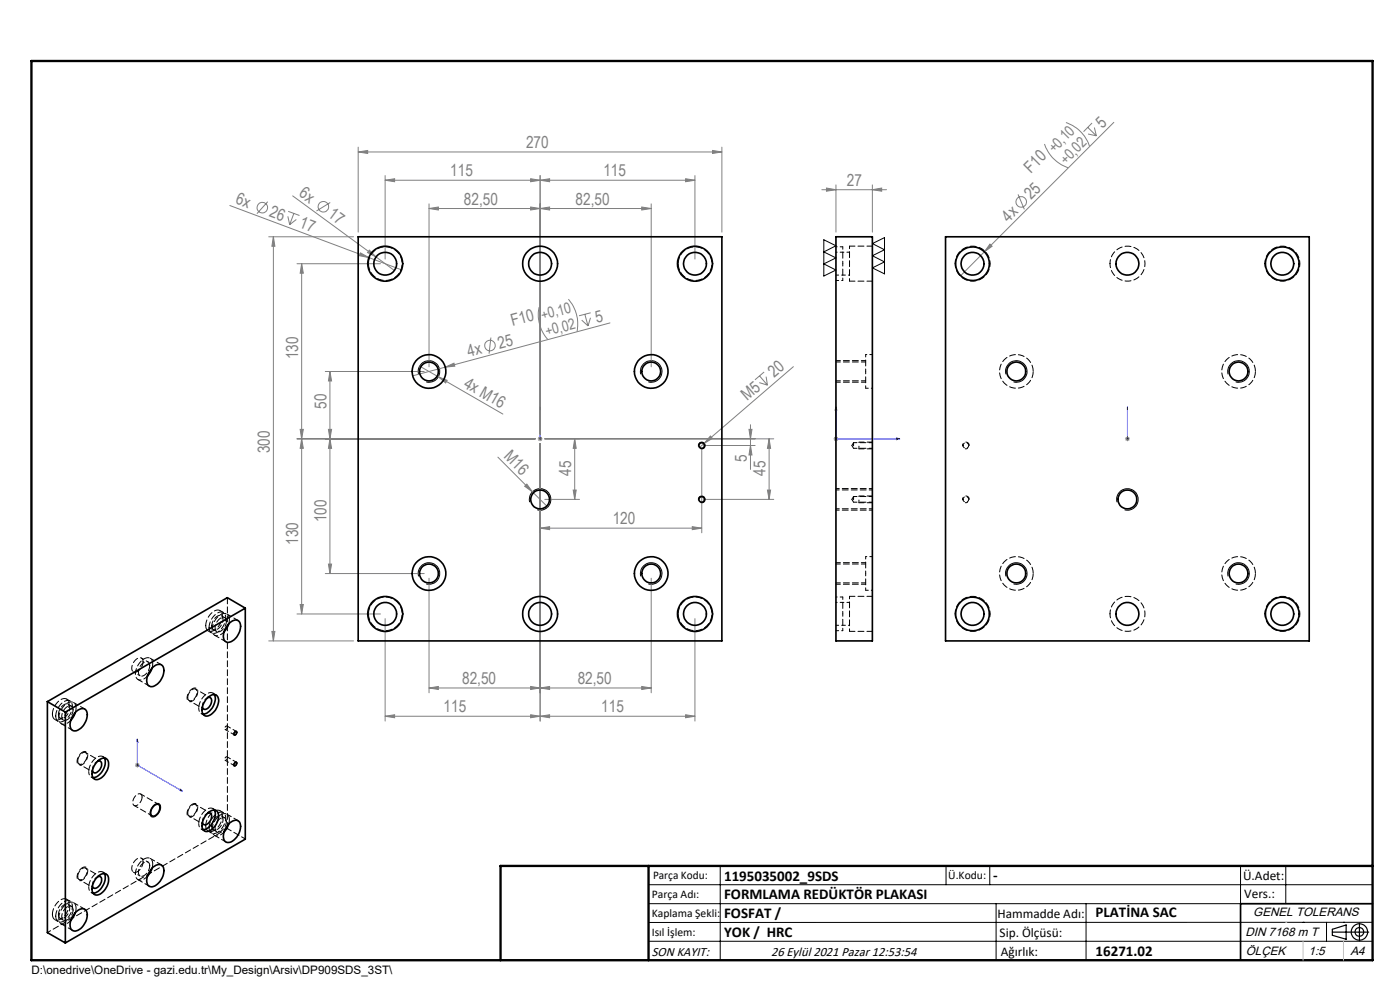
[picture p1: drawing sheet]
<svg xmlns="http://www.w3.org/2000/svg" width="297mm" height="210mm" viewBox="0 0 297 210" stroke-linecap="round" stroke-linejoin="round" font-family="sans-serif">
<g fill="none" stroke="#808080" stroke-width=".21">
<path d="M76 32.2l2-.3v.7zM76 31.2v18M76 32.2h77.1M81.7 38.2l2-.3v.7zM81.7 37.2v17.8M112.6 37.9l2 .3-2 .4zM114.6 38.2l2-.3v.7zM114.6 37.2v54.9M145.5 37.9l1.9 .3-1.9 .4zM147.4 38.2h-65.7M147.4 37.2v17.8M151.2 31.9l1.9 .3-1.9 .4z"/>
<path d="M153.1 31.2v18M175.3 39.9l2 .3-2 .4zM177.3 39.2v10M185.1 39.2v10M221.6 30.5a8 8 0 0 0 5 5.1M226.1 26a8 8 0 0 1 5 5M230.8 27l1.8 1.8M230.8 28.4l1.8 .4M231.7 26.1l-1.8 1.8M232.2 27l.4 1.8M236.3 26l-27.5 27.4M48.8 43.6l29.4 11"/>
<path d="M56.8 42.8l-2.3 2.5M57 50.2h18M58 50.2l.3 2h-.6zM58 50.2v85.8M61.1 45.9l.4 1.8M61.1 44.8l2.4 .9M62.1 41.5l17.7 13M62.3 45.3l-.8 2.4M62.9 46.6l-1.4 1.1M63 55.9h17.7M64 55.9v74.3M64 55.9l.3 2.1h-.6z"/>
<path d="M70.1 43l-3 1.8M76.5 53.6l1.7 1-1.9-.4zM78.2 54.6l7 2.6M78.4 53l1.4 1.5-1.8-.9zM79.8 54.5l3.9 2.9M91 44.2l2-.3v.6zM91 43.2v34.6M112.6 43.9l2 .3-2 .3zM114.6 44.2l2-.3v.6zM136.1 43.9l2 .3-2 .3zM138.1 44.2h-47.1M138.1 43.2v34.6"/>
<path d="M174.3 40.2h13.8M185.1 40.2l1.9-.3v.7zM208.8 53.4l-5 5.1M210 51.8l.5 .4-1.7 1.2zM216 41.2l1.3 3.2M69 78.8h21M70 78.8l.3 2h-.6zM70 78.8v42.9M89 77.7l4 2.2M93 79.9l1.9 .8-.4 .5zM93 79.9l13.7 7.9M94.4 77.9l1.9-.9 .2 .7z"/>
<path d="M104.1 71.6l-.3 3.4M114.4 65.1a7.9 7.9 0 0 0 1.8 6.9M120.6 63.5a8 8 0 0 1 1.8 6.8M123.4 67.9l1.3 1.2M124.1 66.7l.6 2.4M125.3 67.4l-.6 1.7M125.3 66.3l-2.5 .7M129.4 68.5l-41.8 11.2M161.1 79.8l1.7 1.9M162.1 78.9l-1.9 1.7M162.5 79.9l.3 1.8M168.3 77.8l-18.9 16.2"/>
<path d="M63 93.1h50.6M63.7 91.1h.6l-.3 2zM64 93.1l.3 2h-.6zM69.7 91.1h.6l-.3 2zM70 93.1l.3 2h-.6zM105.6 97l7.4 7.3M114.1 93.1h1M114.2 92.7l.7 .7M114.6 92.6v1M114.6 94.1v58.9M114.9 92.7l-.7 .7M115.6 93.1h48.5"/>
<path d="M121.9 93.1l.3 2h-.6zM121.9 93.1v12.8M148.9 95.5v17.5M149.4 94l-1.1 1M149.9 94.5h10.3M150.7 92.5l.4 .5-1.7 1zM158.9 91.1h.6l-.3 2zM159.2 94.5l.3 2h-.6zM159.2 90.1v9.5M161.1 81.2l1.7 .5M163.2 93.1l.3 2h-.7zM163.2 93.1v12.8"/>
<path d="M176.8 93.1h1M177 92.7l.7 .7M177.3 92.6v1M177.7 92.7l-.7 .7M238.7 93.1h1M238.8 92.7l.7 .7M239.2 92.6v1M239.5 92.7l-.7 .7M69.7 119.7h.6l-.3 2zM111.3 103.1l.5-.4 1.2 1.6zM113 104.3l3.2 3.3M114.6 112l2-.3v.7z"/>
<path d="M114.6 112h34.3M115.6 105.9h7.3M121.6 104h.6l-.3 1.9zM146.9 111.7l2 .3-2 .4zM149.9 105.9h14.2M162.8 104h.7l-.3 1.9zM57 136h18M57.7 133.9h.6l-.3 2.1zM63 130.2h17.7M63.7 128.2h.6l-.3 2zM69 121.7h21M81.7 131.2v21.8"/>
<path d="M91 122.7v24.3M138.1 122.7v24.3M147.4 131.2v21.8M81.7 151.9l2-.3v.7zM91 145.9l2-.3v.7zM91 145.9h47.1M112.6 145.6l2 .3-2 .4zM112.6 151.6l2 .3-2 .4zM114.6 151.9l2-.3v.7zM114.6 145.9l2-.3v.7zM136.1 145.6l2 .3-2 .4zM145.5 151.6l1.9 .3-1.9 .4z"/>
<path d="M147.4 151.9h-65.7M28.6 162.3h1M28.8 162l.7 .7M29.1 161.8v1M29.5 162l-.7 .7"/>
<circle cx="55.6" cy="44" r="1.13"/>
<circle cx="68.6" cy="43.8" r="1.11"/>
<circle cx="216.7" cy="42.8" r="1.12"/>
<circle cx="103.9" cy="73.3" r="1.12"/>
</g>
<g fill="none" stroke="#000" stroke-width=".21">
<path d="M174.8 50.9l2.5 1.2-2.5 1.3 2.5 1.3-2.5 1.3 2.5 1.3-2.5 1.3zM185.1 51.7l2.5-1.3v7.7l-2.5-1.3 2.5-1.2-2.5-1.4 2.5-1.2zM88.8 79.4a2.28 2.28 0 0 1 2-2.9 2.28 2.28 0 0 1 2.5 2.5 2.28 2.28 0 0 1-2.9 2M135.9 79.4a2.29 2.29 0 0 1 2-2.9 2.29 2.29 0 0 1 2.5 2.5 2.29 2.29 0 0 1-2.9 2M213.4 79.4a2.28 2.28 0 0 1 2-2.9 2.28 2.28 0 0 1 2.5 2.5 2.28 2.28 0 0 1-2.9 2M260.5 79.4a2.28 2.28 0 0 1 2-2.9 2.28 2.28 0 0 1 2.5 2.5 2.28 2.28 0 0 1-2.9 2M148.2 94.7a.72 .72 0 0 1 .6-.9 .72 .72 0 0 1 .8 .8 .72 .72 0 0 1-.9 .6M112.4 106.5a2.29 2.29 0 0 1 2-2.8 2.29 2.29 0 0 1 2.5 2.4 2.29 2.29 0 0 1-2.9 2.1M148.2 106.1a.72 .72 0 0 1 .6-.9 .72 .72 0 0 1 .8 .8 .72 .72 0 0 1-.9 .6M237 106.5a2.29 2.29 0 0 1 2-2.8 2.29 2.29 0 0 1 2.5 2.4 2.29 2.29 0 0 1-2.9 2.1M88.8 122.3a2.28 2.28 0 0 1 2-2.9 2.28 2.28 0 0 1 2.5 2.4 2.28 2.28 0 0 1-2.9 2.1M135.9 122.3a2.29 2.29 0 0 1 2-2.9 2.29 2.29 0 0 1 2.5 2.4 2.29 2.29 0 0 1-2.9 2.1"/>
<path d="M213.4 122.3a2.28 2.28 0 0 1 2-2.9 2.28 2.28 0 0 1 2.5 2.4 2.28 2.28 0 0 1-2.9 2.1M260.5 122.3a2.28 2.28 0 0 1 2-2.9 2.28 2.28 0 0 1 2.5 2.4 2.28 2.28 0 0 1-2.9 2.1M49.8 155.2l.3-.1a.47 .47 0 0 1 .1 .6 .47 .47 0 0 1-.6 .2zM32.7 170.7a.82 .82 0 0 1 1.2-.1 .82 .82 0 0 1 .1 1.1 1.88 1.88 0 0 1-1.8 1.6 1.78 1.78 0 0 1 .5-2.6zM49.8 161.8l.3-.2a.47 .47 0 0 1 .1 .6 .47 .47 0 0 1-.6 .2zM137.6 187.7h153.6M137.6 191.7h153.6M137.6 199.7h153.6M152.8 183.7v20M200.7 183.7v4M210 183.7v4M211.3 191.7v12"/>
<path d="M230.4 191.7v12M263.2 183.7v20M272.8 183.7v8M276.4 195.6h.1M281.4 195.6v4.1M285 195.6h.1M291.2 195.6l-153.6 .1"/>
</g>
<path d="M182.2 95.2v-1.4M204.7 95.2a.71 .71 0 0 0 .9-.6 .71 .71 0 0 0-.8-.8 .71 .71 0 0 0-.6 .9M182.2 106.6v-1.4M204.7 106.6a.71 .71 0 0 0 .9-.6 .71 .71 0 0 0-.8-.8 .71 .71 0 0 0-.6 .9" fill="none" stroke="#000" stroke-width=".21" stroke-dasharray="1.3 .6" stroke-dashoffset=".7" stroke-linecap="butt"/>
<path d="M17.5 159.6a2.09 2.09 0 0 0-1 2.5 1.22 1.22 0 0 0 1.8-.7 1.3 1.3 0 0 0-.1-2l-.7 .2M40.8 146.1a2.09 2.09 0 0 0-.9 2.6 1.22 1.22 0 0 0 1.7-.8 1.3 1.3 0 0 0-.1-1.9l-.7 .1M40.8 170.6a2.09 2.09 0 0 0-.9 2.6 1.22 1.22 0 0 0 1.7-.8 1.3 1.3 0 0 0-.1-1.9l-.7 .1M17.5 184.1a2.09 2.09 0 0 0-1 2.5 1.22 1.22 0 0 0 1.8-.7 1.3 1.3 0 0 0-.1-2l-.7 .2" fill="none" stroke="#000" stroke-width=".21" stroke-dasharray="1.3 .6" stroke-dashoffset=".4" stroke-linecap="butt"/>
<g fill="none" stroke="#000" stroke-width=".25">
<path d="M282.6 197.7h7.8M282.6 197.1l3-.9v3l-3-.8zM288.4 195.8v3.8M106.2 203.7h185"/>
<circle cx="288.4" cy="197.7" r="1.74"/>
<circle cx="288.4" cy="197.7" r=".93"/>
</g>
<g fill="none" stroke="#00f" stroke-width=".21">
<path d="M114.6 86.3v.7v-.7M114.6 92.9v.4zM114.6 93.1h.1M114.6 86.3v6.8M177.3 86.3l.2 .7h-.3zM177.3 86.3v6.8h13.6M190.2 92.9l.7 .2-.7 .2zM239.2 86.3v.7v-.7M239.2 92.9v.4zM239.2 93.1h.1M239.2 86.3v6.8M29.1 156.8l.1 .6-.2-.1z"/>
<path d="M29.1 156.8v5.5l9.6 5.5M38.2 167.4l.5 .4-.5-.1z"/>
</g>
<path d="M183.6 76.5h-6.2M177.4 81.1h6.2M183.6 119.4h-6.2M177.4 123.9h6.2" fill="none" stroke="#000" stroke-width=".21" stroke-dasharray="1.3 .6" stroke-dashoffset=".3"/>
<path d="M177.4 108.2h7.7M185.1 103.6h-7.7" fill="none" stroke="#000" stroke-width=".21" stroke-dasharray="1.3 .6" stroke-dashoffset=".6"/>
<path d="M182.2 95.2h2.9M185.1 93.8h-2.9M182.2 106.6h2.9M185.1 105.2h-2.9" fill="none" stroke="#000" stroke-width=".21" stroke-dasharray="1.3 .6" stroke-dashoffset=".2"/>
<path d="M182.2 95.2h.1M182.2 106.6h.1" fill="none" stroke="#000" stroke-width=".21" stroke-dasharray="1.3 .6"/>
<path d="M291.2 191.7h-28v12" fill="none" stroke="#000" stroke-width=".35"/>
<path d="M6.7 12.9h284.5v190.8h-284.5zM137.6 183.7v20M291.2 183.7h-185v20" fill="none" stroke="#000" stroke-width=".5"/>
<path d="M276.4 199.7v4M285 199.7v4" fill="none" stroke="#c0c0c0" stroke-width=".21"/>
<path d="M272.8 195.6h.1" fill="none" stroke="#c0c0c0" stroke-width=".25"/>
<g fill="#00f">
<path d="M114.6 86.3v.7zM114.6 92.9v.4z"/>
<path d="M177.3 86.3l-.1 .7h.3zM190.2 92.9v.4l.7-.2z"/>
<path d="M29.1 156.8l-.1 .5 .2 .1zM38.2 167.4v.3l.5 .1z"/>
<path d="M239.2 86.3v.7zM239.2 92.9v.4z"/>
</g>
<g fill="#808080">
<path d="M111.3 103.1l.5-.4 1.2 1.6z"/>
<path d="M78.4 53l1.4 1.5-1.8-.9z"/>
<path d="M76.5 53.6l1.7 1-1.9-.4z"/>
<path d="M94.4 77.9l1.9-.9 .2 .7z"/>
<path d="M150.7 92.5l.4 .5-1.7 1z"/>
<path d="M210 51.8l.5 .4-1.7 1.2z"/>
<path d="M93 79.9l1.9 .8-.4 .5z"/>
<path d="M146.9 111.7l2 .3-2 .4zM114.6 112l2-.3v.7zM112.6 145.6l2 .3-2 .4zM91 145.9l2-.3v.7zM112.6 43.9l2 .3-2 .3zM91 44.2l2-.3v.6zM112.6 37.9l2 .3-2 .4zM81.7 38.2l2-.3v.7zM145.5 151.6l1.9 .3-1.9 .4zM114.6 151.9l2-.3v.7zM185.1 40.2l1.9-.3v.7zM175.3 39.9l2 .3-2 .4z"/>
<path d="M81.7 151.9l2-.3v.7zM112.6 151.6l2 .3-2 .4zM114.6 44.2l2-.3v.6zM136.1 43.9l2 .3-2 .3zM114.6 38.2l2-.3v.7zM145.5 37.9l1.9 .3-1.9 .4zM114.6 145.9l2-.3v.7zM136.1 145.6l2 .3-2 .4z"/>
<path d="M151.2 31.9l1.9 .3-1.9 .4zM76 32.2l2-.3v.7z"/>
<path d="M69.7 91.1h.6l-.3 2zM70 78.8l.3 2h-.6zM63.7 128.2h.6l-.3 2zM64 93.1l.3 2h-.6zM63.7 91.1h.6l-.3 2zM64 55.9l.3 2.1h-.6z"/>
<path d="M158.9 91.1h.6l-.3 2zM159.2 94.5l.3 2h-.6zM163.2 93.1l.3 2h-.7zM162.8 104h.7l-.3 1.9zM70 93.1l.3 2h-.6zM69.7 119.7h.6l-.3 2z"/>
<path d="M121.9 93.1l.3 2h-.6zM121.6 104h.6l-.3 1.9z"/>
<path d="M58 50.2l.3 2h-.6zM57.7 133.9h.6l-.3 2.1z"/>
</g>
<g fill="none" stroke="#000" stroke-width=".35">
<path d="M76 50.2h77.1v85.8h-77.1zM177.3 50.2h7.8v85.8h-7.8zM200.6 50.2h77.1v85.8h-77.1zM48.5 132.4a1.51 1.51 0 0 1 2.3-.4 3.4 3.4 0 0 1-2.6 4.3 1.47 1.47 0 0 1-.7-2.1l.3-.8zM48.5 132.4l-.2 .6-.8 1M52 129l-38.1 22.1M52 129v49l-38.1 22M52 129l-3.8-2.2-38.1 22M10.1 148.8l3.8 2.3M10.1 148.8v49l3.8 2.2M13.9 151.1v48.9M16 151.1l-.5 1-.5 .8"/>
<path d="M16.2 150.9a1.27 1.27 0 0 1 2.2 .1 3.6 3.6 0 0 1-2.5 4 1.18 1.18 0 0 1-1-1.6l.3-1.2zM32.2 141.7l-.2 .7-.7 1M32.5 141.5a1.27 1.27 0 0 1 2.2 .1 3.6 3.6 0 0 1-2.5 4.1 1.18 1.18 0 0 1-1-1.7l.3-1.2zM44 148.1l.2-.3a1.19 1.19 0 0 1 1.5-.4 1.19 1.19 0 0 1 .7 1.4 3.4 3.4 0 0 1-2.7 3.1 1.58 1.58 0 0 1-.6-2.4zM44.1 148a.64 .64 0 0 1 .7 .1 .64 .64 0 0 1 .1 .8 1.48 1.48 0 0 1-1.8 1.5l-.2-.4M45.5 147.3a3.3 3.3 0 0 1-2.4 4.2M49.8 155.3l.2-.2a.39 .39 0 0 1 .1 .5 .39 .39 0 0 1-.5 .2zM20.6 161.6a1.36 1.36 0 0 1 2.3-.3 3.4 3.4 0 0 1-2.5 4.1 1.41 1.41 0 0 1-.8-2l.3-.8zM20.7 161.5a.65 .65 0 0 1 .8 .1 .65 .65 0 0 1 .1 .8 1.78 1.78 0 0 1-1.6 1.5l-.4-.5M22.1 160.8a3.3 3.3 0 0 1-2.4 4.2M32.7 170.9a.67 .67 0 0 1 1-.3 .67 .67 0 0 1 .2 .9 1.48 1.48 0 0 1-1.7 1.5 1.68 1.68 0 0 1 .5-2.1zM44.1 172.5a.64 .64 0 0 1 .7 .1 .64 .64 0 0 1 .1 .8 1.48 1.48 0 0 1-1.8 1.5l-.2-.5"/>
<path d="M44.2 172.3a1.18 1.18 0 0 1 1.2-.5 1.18 1.18 0 0 1 .9 .8 3.5 3.5 0 0 1-2.3 3.8 1.17 1.17 0 0 1-1.1-1.6l.6-1.6zM45.5 171.8a3.3 3.3 0 0 1-2.4 4.2M48.5 174.8a1.66 1.66 0 0 1 2.2-.6 2.91 2.91 0 0 1-.7 3.7 1.51 1.51 0 0 1-2.4 .4 3.4 3.4 0 0 1 .9-3.5zM48.5 174.8l-.5 1-.5 .7M49.8 161.8l.2-.1a.39 .39 0 0 1 .1 .5 .39 .39 0 0 1-.5 .1zM16 193.6l-1 1.7M16.2 193.3a1.24 1.24 0 0 1 2.2 .2 3.6 3.6 0 0 1-2.5 4 1.2 1.2 0 0 1-1-1.7l.3-1.1zM20.4 186.4a1.71 1.71 0 0 1 2.4-.8 3.3 3.3 0 0 1-2.2 4.3 1.17 1.17 0 0 1-1.1-1.7l.4-1.1zM20.7 185.9a.65 .65 0 0 1 .8 .2 .65 .65 0 0 1 .1 .8 1.52 1.52 0 0 1-1.8 1.4l-.2-.4M22.1 185.3a3.3 3.3 0 0 1-2.4 4.2M32.2 184.2l-.4 1-.5 .7M32.5 183.9a1.27 1.27 0 0 1 2.2 .1 3.7 3.7 0 0 1-2.5 4.1 1.2 1.2 0 0 1-1-1.7l.3-1.1z"/>
<circle cx="81.7" cy="55.9" r="2.43"/>
<circle cx="81.7" cy="55.9" r="3.7"/>
<circle cx="114.6" cy="55.9" r="2.45"/>
<circle cx="114.6" cy="56" r="3.7"/>
<circle cx="147.4" cy="55.9" r="2.43"/>
<circle cx="147.5" cy="55.9" r="3.7"/>
<circle cx="206.3" cy="55.9" r="2.43"/>
<circle cx="206.3" cy="55.9" r="3.6"/>
<circle cx="239.2" cy="55.9" r="2.43"/>
<circle cx="272" cy="55.9" r="2.43"/>
<circle cx="272" cy="55.9" r="3.6"/>
<circle cx="91" cy="78.8" r="3.6"/>
<circle cx="91" cy="78.8" r="1.99"/>
<circle cx="138.1" cy="78.8" r="2"/>
<circle cx="138.1" cy="78.8" r="3.6"/>
<circle cx="215.6" cy="78.8" r="1.99"/>
<circle cx="262.8" cy="78.8" r="2.01"/>
<circle cx="148.9" cy="94.5" r=".6"/>
<circle cx="114.6" cy="105.9" r="2.02"/>
<circle cx="148.9" cy="105.9" r=".6"/>
<circle cx="239.2" cy="105.9" r="2"/>
<circle cx="81.7" cy="130.2" r="2.42"/>
<circle cx="81.7" cy="130.2" r="3.7"/>
<circle cx="91" cy="121.7" r="3.6"/>
<circle cx="91" cy="121.7" r="2"/>
<circle cx="114.6" cy="130.2" r="3.7"/>
<circle cx="114.6" cy="130.2" r="2.43"/>
<circle cx="138.1" cy="121.7" r="2.01"/>
<circle cx="138.2" cy="121.6" r="3.6"/>
<circle cx="147.4" cy="130.2" r="2.42"/>
<circle cx="147.4" cy="130.2" r="3.7"/>
<circle cx="206.3" cy="130.2" r="2.42"/>
<circle cx="206.3" cy="130.2" r="3.6"/>
<circle cx="215.6" cy="121.7" r="1.99"/>
<circle cx="239.2" cy="130.2" r="2.42"/>
<circle cx="262.8" cy="121.7" r="2.01"/>
<circle cx="272" cy="130.2" r="3.6"/>
<circle cx="272" cy="130.2" r="2.42"/>
</g>
<path d="M78.2 55.9a3.6 3.6 0 0 1 5.1-3.2 3.6 3.6 0 0 1 .6 6.1 3.6 3.6 0 0 1-5.7-2.3v-.6M143.9 55.9a3.6 3.6 0 0 1 5.2-3.2 3.6 3.6 0 0 1 .5 6.1 3.6 3.6 0 0 1-5.7-2.3v-.6M219.2 78.8a3.6 3.6 0 0 0-5.2-3.2 3.6 3.6 0 0 0-.5 6.1 3.6 3.6 0 0 0 5.6-2.3l.1-.6M266.3 78.8a3.6 3.6 0 0 0-5.1-3.2 3.6 3.6 0 0 0-.6 6.1 3.6 3.6 0 0 0 5.7-2.3v-.6M78.2 130.2a3.6 3.6 0 0 1 5.1-3.2 3.6 3.6 0 0 1 .6 6.1 3.6 3.6 0 0 1-5.7-2.3v-.6M143.9 130.2a3.6 3.6 0 0 1 5.2-3.2 3.6 3.6 0 0 1 .5 6.1 3.6 3.6 0 0 1-5.7-2.3v-.6M219.2 121.6a3.6 3.6 0 0 0-5.2-3.2 3.6 3.6 0 0 0-.5 6.1 3.6 3.6 0 0 0 5.6-2.3l.1-.6M266.3 121.6a3.6 3.6 0 0 0-5.1-3.2 3.6 3.6 0 0 0-.6 6.1 3.6 3.6 0 0 0 5.7-2.3v-.6" fill="none" stroke="#000" stroke-width=".21" stroke-dasharray="1.3 .6" stroke-dashoffset="-.1"/>
<g fill="none" stroke="#000" stroke-width=".21" stroke-dasharray="1.3 .6" stroke-dashoffset=".7">
<path d="M177.4 59.5h1.4M177.4 58.4h1.4M178.8 52.4h-1.4M178.8 58.4h1.4M178.8 53.5h-1.4M180.2 52.2v7.4M180.2 53.5h-1.4M185.1 75.2h-1.5M183.6 82.4h1.5M204.3 94.5a.6 .6 0 0 1 .8-.6 .6 .6 0 0 1 .2 1 .6 .6 0 0 1-1-.2v-.2M185.1 118.1h-1.5M204.3 105.9a.6 .6 0 0 1 .8-.5 .6 .6 0 0 1 .2 .9 .6 .6 0 0 1-1-.1v-.3"/>
<path d="M177.4 133.8h1.4M177.4 132.6h1.4M178.8 126.6h-1.4M178.8 132.6h1.4M178.8 127.8h-1.4M180.2 126.5v7.4M180.2 127.8h-1.4M183.6 125.2h1.5M40.1 148.6l3.1 1.8M44.6 148l-3.1-1.8M16.8 162.1l3.1 1.8M21.3 161.4l-3.1-1.8"/>
<path d="M40.1 173.1l3.1 1.8M44.6 172.5l-3.1-1.8M16.8 186.6l3.1 1.8M21.3 185.9l-3.1-1.8"/>
</g>
<path d="M178.8 55.9v-3.5M178.8 59.5v-3.6M183.6 78.8v-3.6M183.6 82.4v-3.6M178.8 130.2v-3.6M178.8 133.8v-3.6M183.6 121.6v-3.5M183.6 125.2v-3.6M28.3 142.5l1.4 .9M31.4 140.4l-1.4-.8M28.3 185l1.4 .8M31.4 182.9l-1.4-.9" fill="none" stroke="#000" stroke-width=".21" stroke-dasharray="1.3 .6" stroke-dashoffset=".8"/>
<path d="M181.1 93.9v1.2M177.4 107.9h7.7M181.1 105.3v1.2M185.1 103.9h-7.7" fill="none" stroke="#000" stroke-width=".21" stroke-dasharray="1.3 .6" stroke-dashoffset=".6"/>
<path d="M180.2 59.6h4.9M185.1 52.2h-4.9M43.6 132.7a3.5 3.5 0 0 1 2.6-3.3 1.26 1.26 0 0 1 .9 1.8 3.3 3.3 0 0 1-2.6 2.7l-.6-.3-.3-.9M44.4 133.1a3.5 3.5 0 0 1 2.5-3.3 1.26 1.26 0 0 1 .9 1.8 3.3 3.3 0 0 1-2.6 2.8l-.6-.4-.2-.9M180.2 133.9h4.9M185.1 126.5h-4.9M11.1 151.5a3.5 3.5 0 0 1 2.6-3.3 1.26 1.26 0 0 1 .9 1.8 3.3 3.3 0 0 1-2.6 2.7l-.7-.4-.2-.8M11.8 151.9a3.5 3.5 0 0 1 2.6-3.3 1.26 1.26 0 0 1 .9 1.8 3.3 3.3 0 0 1-2.6 2.7l-.7-.4-.2-.8M43.6 175.2a3.5 3.5 0 0 1 2.6-3.3 1.26 1.26 0 0 1 .9 1.8 3.3 3.3 0 0 1-2.6 2.7l-.6-.4-.3-.8M44.4 175.6a3.5 3.5 0 0 1 2.5-3.3 1.26 1.26 0 0 1 .9 1.8 3.3 3.3 0 0 1-2.6 2.7l-.6-.4-.2-.8M11.1 193.9a3.5 3.5 0 0 1 2.6-3.3 1.26 1.26 0 0 1 .9 1.8 3.3 3.3 0 0 1-2.6 2.8l-.7-.4-.2-.9M11.8 194.3a3.5 3.5 0 0 1 2.6-3.3 1.26 1.26 0 0 1 .9 1.8 3.3 3.3 0 0 1-2.6 2.8l-.7-.4-.2-.9" fill="none" stroke="#000" stroke-width=".21" stroke-dasharray="1.3 .6" stroke-dashoffset=".1"/>
<g fill="none" stroke="#000" stroke-width=".21" stroke-dasharray="1.3 .6" stroke-dashoffset=".3">
<path d="M183.6 76.8h-6.2M177.4 80.8h6.2M180.7 94.5l.4 .6M181.1 93.9l-.4 .6M180.7 105.9l.4 .6M181.1 105.3l-.4 .6M183.6 119.6h-6.2M48.7 131.4a1.15 1.15 0 0 0-.7-1.2 1.15 1.15 0 0 0-1.3 .3 3.5 3.5 0 0 0-1.5 3.9 1.32 1.32 0 0 0 2.1-.1l.2-.3M177.4 123.6h6.2M16.1 150.2a1.15 1.15 0 0 0-.6-1.2 1.15 1.15 0 0 0-1.4 .2 3.5 3.5 0 0 0-1.4 4 1.32 1.32 0 0 0 2.1-.1l.2-.3M32.4 140.8a1.15 1.15 0 0 0-.6-1.2 1.15 1.15 0 0 0-1.4 .3 3.5 3.5 0 0 0-1.5 3.9 1.32 1.32 0 0 0 2.1-.1l.3-.3M28.4 170.9l3.9 2.2"/>
<path d="M33.7 170.6l-3.9-2.2M48.7 173.9a1.15 1.15 0 0 0-.7-1.2 1.15 1.15 0 0 0-1.3 .2 3.5 3.5 0 0 0-1.5 4 1.32 1.32 0 0 0 2.1-.2l.2-.2M52.1 178l-3.9-2.2M16.1 192.7a1.15 1.15 0 0 0-.6-1.3 1.15 1.15 0 0 0-1.4 .3 3.5 3.5 0 0 0-1.4 4 1.32 1.32 0 0 0 2.1-.2l.2-.2M32.4 183.3a1.15 1.15 0 0 0-.6-1.3 1.15 1.15 0 0 0-1.4 .3 3.5 3.5 0 0 0-1.5 4 1.32 1.32 0 0 0 2.1-.2l.3-.2"/>
</g>
<g fill="none" stroke="#000" stroke-width=".21" stroke-dasharray="1.3 .6" stroke-dashoffset=".5">
<path d="M181.1 95.1h4M185.1 93.9h-4M181.1 106.5h4M185.1 105.3h-4M48.5 132.3l.2-.9M16 151.1l.1-.9M32.3 141.7l.1-.9M44.1 148a2.12 2.12 0 0 0-1.2 1.8M48.3 154.2l-.1-.1a.39 .39 0 0 0-.5 .2 .39 .39 0 0 0 .1 .5l.5-.6M20.8 161.4a2.12 2.12 0 0 0-1.2 1.8M44.1 172.5a2.12 2.12 0 0 0-1.2 1.8M48.3 160.7l-.1-.1a.39 .39 0 0 0-.5 .2 .39 .39 0 0 0 .1 .5l.5-.6"/>
<path d="M48.5 174.8l.2-.9M10.1 197.8l38.1-22M16 193.6l.1-.9M20.8 185.9a2.12 2.12 0 0 0-1.2 1.8M32.3 184.2l.1-.9"/>
</g>
<g fill="none" stroke="#000" stroke-width=".21" stroke-dasharray="1.3 .6" stroke-dashoffset=".4">
<path d="M202.6 55.9a3.7 3.7 0 0 1 5.4-3.3 3.7 3.7 0 0 1 .5 6.3 3.7 3.7 0 0 1-5.8-2.4l-.1-.6M235.5 55.9a3.7 3.7 0 0 1 5.4-3.3 3.7 3.7 0 0 1 .5 6.3 3.7 3.7 0 0 1-5.9-2.4v-.6M268.3 55.9a3.7 3.7 0 0 1 5.4-3.3 3.7 3.7 0 0 1 .5 6.3 3.7 3.7 0 0 1-5.8-2.4l-.1-.6M44.2 133.8l.7 .4M45.3 133.6l.7 .4M47.4 129.9l-.7-.4M47.7 131l-.7-.4M202.6 130.2a3.7 3.7 0 0 1 5.4-3.3 3.7 3.7 0 0 1 .5 6.3 3.7 3.7 0 0 1-5.8-2.4l-.1-.6M235.5 130.2a3.7 3.7 0 0 1 5.4-3.3 3.7 3.7 0 0 1 .5 6.3 3.7 3.7 0 0 1-5.9-2.4v-.6M268.3 130.2a3.7 3.7 0 0 1 5.4-3.3 3.7 3.7 0 0 1 .5 6.3 3.7 3.7 0 0 1-5.8-2.4l-.1-.6M11.6 152.6l.7 .4M12.7 152.3l.8 .4"/>
<path d="M14.8 148.7l-.7-.4M15.2 149.8l-.8-.4M42.7 151.4l.7 .4M45.9 147.4l-.7-.4M47.7 154.7l2 1.2M50.1 155.2l-1.9-1.2M19.3 164.8l.8 .4M22.6 160.9l-.8-.4M42.7 175.8l.7 .5M44.2 176.3l.7 .4M45.3 176l.7 .4M45.9 171.9l-.7-.4"/>
<path d="M47.4 172.4l-.7-.4M47.7 173.5l-.7-.4M47.7 161.3l2 1.1M50.1 161.7l-1.9-1.2M11.6 195.1l.7 .4M12.7 194.8l.8 .4M14.8 191.2l-.7-.5M15.2 192.3l-.8-.5M19.3 189.3l.8 .4M22.6 185.4l-.8-.4"/>
</g>
<g fill="none" stroke="#000" stroke-width=".21" stroke-dasharray="1.3 .6" stroke-dashoffset=".2">
<path d="M44.9 132.8a.76 .76 0 0 0 .4 .8 .76 .76 0 0 0 .9-.2 2.16 2.16 0 0 0 .9-2.7 1.3 1.3 0 0 0-1.8 .8l-.4 1.3M45.5 134.7l2.4 1.4M48 131.8a.76 .76 0 0 0-.4-.8 .76 .76 0 0 0-.9 .2 2.16 2.16 0 0 0-.8 2.7 1.3 1.3 0 0 0 1.7-.8l.4-1.3M50.5 131.6l-2.4-1.4M12.4 151.6a.76 .76 0 0 0 .4 .8 .76 .76 0 0 0 .9-.2 2.16 2.16 0 0 0 .9-2.7 1.3 1.3 0 0 0-1.8 .8l-.4 1.3M13 153.5l2.4 1.4M15.5 150.6a.76 .76 0 0 0-.4-.8 .76 .76 0 0 0-.9 .2 2.16 2.16 0 0 0-.9 2.6 1.3 1.3 0 0 0 1.8-.8l.4-1.2M18 150.4l-2.4-1.4M29.3 144.1l2.4 1.4M30.4 140.4a.76 .76 0 0 0-.5-.8 .76 .76 0 0 0-.9 .2 2.16 2.16 0 0 0-.8 2.6 1.3 1.3 0 0 0 1.8-.8l.4-1.2M31.8 141.2a.76 .76 0 0 0-.5-.8 .76 .76 0 0 0-.9 .2 2.16 2.16 0 0 0-.8 2.7 1.3 1.3 0 0 0 1.8-.9l.4-1.2M34.3 141l-2.4-1.4"/>
<path d="M44.9 175.2a.76 .76 0 0 0 .4 .9 .76 .76 0 0 0 .9-.3 2.16 2.16 0 0 0 .9-2.6 1.3 1.3 0 0 0-1.8 .8l-.4 1.2M45.5 177.2l2.4 1.4M48 174.3a.76 .76 0 0 0-.4-.9 .76 .76 0 0 0-.9 .2 2.16 2.16 0 0 0-.8 2.7 1.3 1.3 0 0 0 1.7-.8l.4-1.2M50.5 174.1l-2.4-1.4M12.4 194a.76 .76 0 0 0 .4 .8 .76 .76 0 0 0 .9-.2 2.16 2.16 0 0 0 .9-2.7 1.3 1.3 0 0 0-1.8 .9l-.4 1.2M13 196l2.4 1.4M15.5 193a.76 .76 0 0 0-.4-.8 .76 .76 0 0 0-.9 .2 2.16 2.16 0 0 0-.9 2.7 1.3 1.3 0 0 0 1.8-.8l.4-1.3M18 192.9l-2.4-1.4M29.3 186.6l2.4 1.4M30.4 182.8a.76 .76 0 0 0-.5-.8 .76 .76 0 0 0-.9 .2 2.16 2.16 0 0 0-.8 2.7 1.3 1.3 0 0 0 1.8-.8l.4-1.3M31.8 183.6a.76 .76 0 0 0-.5-.8 .76 .76 0 0 0-.9 .2 2.16 2.16 0 0 0-.8 2.7 1.3 1.3 0 0 0 1.8-.8l.4-1.3M34.3 183.5l-2.4-1.4"/>
</g>
<path d="M42.2 150.2a3.5 3.5 0 0 1 2.5-3.3l.5 .1 .3 .3M18.8 163.7a3.5 3.5 0 0 1 2.6-3.3l.5 .1 .2 .3M42.2 174.7a3.5 3.5 0 0 1 2.5-3.3l.5 .1 .3 .3M18.8 188.2a3.5 3.5 0 0 1 2.6-3.3l.5 .1 .2 .3" fill="none" stroke="#000" stroke-width=".21" stroke-dasharray="1.3 .6" stroke-dashoffset="-.2"/>
<path d="M43.1 151.5l-.7-.4-.2-.9M19.7 164.9l-.6-.4-.3-.8M43.1 176l-.7-.4-.2-.9M19.7 189.4l-.6-.4-.3-.8" fill="none" stroke="#000" stroke-width=".21" stroke-dasharray="1.3 .6" stroke-dashoffset=".9"/>
<path d="M39.8 148a1.77 1.77 0 0 1 1.6-1.9 1.53 1.53 0 0 1-.6 2.4l-.6 .1-.3-.2-.1-.4M42.9 149.8l.1 .1M16.5 161.4a1.77 1.77 0 0 1 1.6-1.8 1.53 1.53 0 0 1-.6 2.4l-.6 .1-.3-.2-.1-.5M19.6 163.2v.2M30.1 169.1a.65 .65 0 0 0-.4-.7 .65 .65 0 0 0-.8 .3 1.48 1.48 0 0 0-.4 2.2 1.77 1.77 0 0 0 1.6-1.8M39.8 172.5a1.77 1.77 0 0 1 1.6-1.9 1.53 1.53 0 0 1-.6 2.4l-.6 .1-.3-.2-.1-.4M42.9 174.3l.1 .1M48.2 175.8v-49M16.5 185.9a1.77 1.77 0 0 1 1.6-1.8 1.53 1.53 0 0 1-.6 2.4l-.6 .1-.3-.2-.1-.5M19.6 187.7v.2" fill="none" stroke="#000" stroke-width=".21" stroke-dasharray="1.3 .6"/>
<g font-size="3.5" fill="#808080">
<text x="233.9" y="27.3" transform="rotate(-45 233.9 27.3)">5</text>
<text x="111.6" y="31.4">270</text>
<text x="63.2" y="41.4" transform="rotate(36 63.2 41.4)">6x</text>
<text x="95.5" y="37.4">115</text>
<text x="128" y="37.4">115</text>
<text x="179.7" y="39.4">27</text>
<text x="218.7" y="36.9" transform="rotate(-45 218.7 36.9)">F10 +0,10</text>
<text x="49.8" y="43.1" transform="rotate(21 49.8 43.1)">6x</text>
<text x="57" y="45.8" transform="rotate(21 57 45.8)">26</text>
<text x="69.4" y="45.9" transform="rotate(36 69.4 45.9)">17</text>
<text x="98.4" y="43.4">82,50</text>
<text x="122.1" y="43.4">82,50</text>
<text x="214" y="47.2" transform="rotate(-45 214 47.2)">4x</text>
<text x="218.8" y="42.4" transform="rotate(-45 218.8 42.4)">25</text>
<text x="63.4" y="48.2" transform="rotate(21 63.4 48.2)">17</text>
<text x="108.7" y="69.1" transform="rotate(-15 108.7 69.1)">F10 +0,10</text>
<text x="126.6" y="68.5" transform="rotate(-15 126.6 68.5)">5</text>
<text x="63.2" y="76.2" transform="rotate(-90 63.2 76.2)">130</text>
<text x="99.4" y="75.7" transform="rotate(-15 99.4 75.7)">4x</text>
<text x="106" y="74" transform="rotate(-15 106 74)">25</text>
<text x="98.2" y="82" transform="rotate(30 98.2 82)">4x M16</text>
<text x="164.2" y="80.3" transform="rotate(-41 164.2 80.3)">20</text>
<text x="69.2" y="86.7" transform="rotate(-90 69.2 86.7)">50</text>
<text x="158.5" y="85.2" transform="rotate(-41 158.5 85.2)">M5</text>
<text x="57.2" y="96.1" transform="rotate(-90 57.2 96.1)">300</text>
<text x="106.7" y="97" transform="rotate(45 106.7 97)">M16</text>
<text x="121.2" y="100.9" transform="rotate(-90 121.2 100.9)">45</text>
<text x="158.4" y="98" transform="rotate(-90 158.4 98)">5</text>
<text x="162.4" y="100.9" transform="rotate(-90 162.4 100.9)">45</text>
<text x="69.2" y="110.8" transform="rotate(-90 69.2 110.8)">100</text>
<text x="130" y="111.2">120</text>
<text x="63.2" y="115.6" transform="rotate(-90 63.2 115.6)">130</text>
<text x="98" y="145.1">82,50</text>
<text x="122.6" y="145.1">82,50</text>
<text x="94.1" y="151.1">115</text>
<text x="127.6" y="151.1">115</text>
</g>
<g font-size="3.2" fill="#808080">
<text x="226.1" y="35.1" transform="rotate(-45 226.1 35.1)">+0,02</text>
<text x="116" y="71.3" transform="rotate(-15 116 71.3)">+0,02</text>
</g>
<g font-size="3.2">
<text x="153.6" y="186.8">1195035002_9SDS</text>
<text x="153.6" y="190.8">FORMLAMA REDÜKTÖR PLAKASI</text>
<text x="210.7" y="186.6">-</text>
<text x="153.6" y="194.8">FOSFAT /</text>
<text x="232.4" y="194.5">PLATİNA SAC</text>
<text x="153.6" y="198.8">YOK / HRC</text>
<text x="232.4" y="202.8">16271.02</text>
</g>
<g font-size="2.8">
<text x="263.7" y="186.7">Ü.Adet:</text>
<text x="263.9" y="190.5">Vers.:</text>
<text x="211.6" y="194.8">Hammadde Adı:</text>
<text x="138.3" y="202.8">SON KAYIT:</text>
<text x="163.6" y="202.8">26 Eylül 2021 Pazar 12:53:54</text>
<text x="212.1" y="198.7">Sip. Ölçüsü:</text>
<text x="212.3" y="202.7">Ağırlık:</text>
</g>
<g font-size="2.6">
<text x="265.9" y="194.4">GENEL TOLERANS</text>
<text x="264.2" y="198.5">DIN 7168 m T</text>
<text x="264.3" y="202.6">ÖLÇEK</text>
<text x="277.6" y="202.6">1:5</text>
<text x="286.5" y="202.6">A4</text>
</g>
<g font-size="2.5">
<text x="138.3" y="190.5">Parça Adı:</text>
<text x="138.5" y="186.5">Parça Kodu:</text>
<text x="201.2" y="186.5">Ü.Kodu:</text>
<text x="138.3" y="194.5">Kaplama Şekli:</text>
<text x="138.3" y="198.6">Isıl İşlem:</text>
<text x="6.7" y="206.7">D:\onedrive\OneDrive - gazi.edu.tr\My_Design\Arsiv\DP909SDS_3ST\</text>
</g>
</svg>
